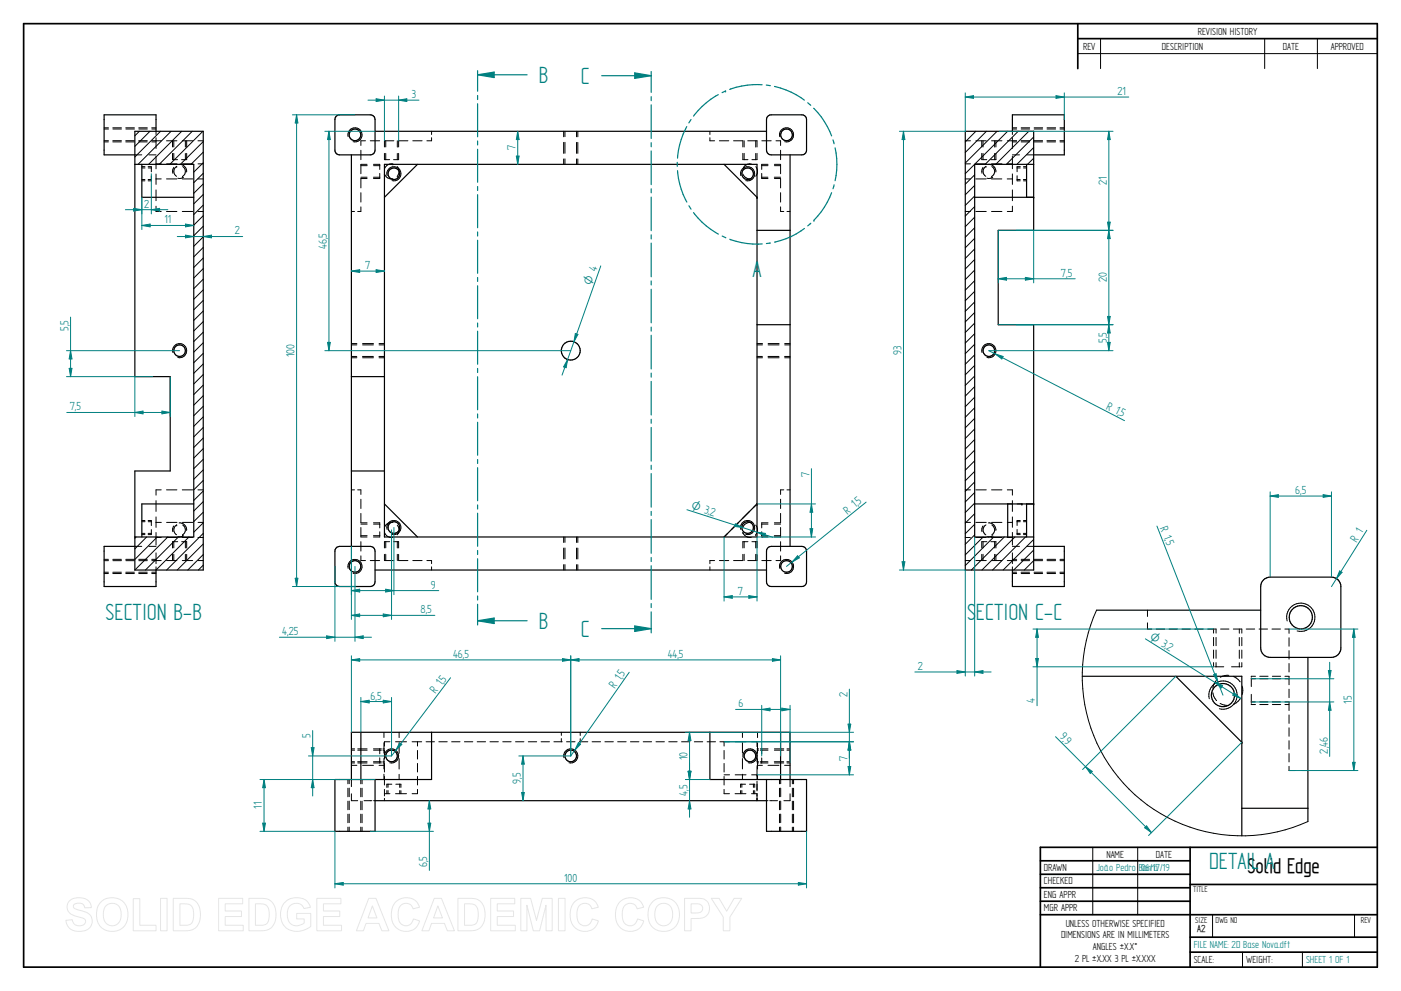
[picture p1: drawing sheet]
<svg xmlns="http://www.w3.org/2000/svg" width="594mm" height="420mm" viewBox="0 0 594 420" stroke-linecap="round" stroke-linejoin="round" font-family="sans-serif">
<g fill="none" stroke="#000" stroke-width=".72">
<path d="M10 10h574v400h-574zM457 10v19.1M457 16.4h127M504.6 359.2v50.8M584 359.2h-142.9v50.8M441.1 365h63.5M441.1 370.7h63.5M441.1 376.4h63.5M504.6 375h79.4M441.1 382.1h63.5M441.1 387.8h142.9M504.6 397.3h79.4"/>
<path d="M504.6 403.7h79.4"/>
</g>
<g fill="none" stroke="#000" stroke-width=".42">
<path d="M466.7 16.4v12.7M536.3 16.4v12.7M558.6 16.4v12.7M457 22.7h127M147.6 58a3 3 0 0 1 2.7-3.8 3 3 0 0 1 3.2 3.2 3 3 0 0 1-3.8 2.7M155 59.7h-2v2M157 59.7h4M163.6 59.7v2.6M167 59.7h-4v2.6M168.5 59.7v2.7M173 59.7h-4v2.6M175 59.7h4"/>
<path d="M183 58.4v1.3h-2M183 55.7v1.3M239 55.7v2.3M239.6 55.7v2.3M244.5 55.7v2.3M245 55.7v2.3M301 55.7v1.3M301 58.4v1.3h2M305 59.7h4M311.1 59.7h3.9v2.6M315.5 59.7v2.6M317.1 59.7h3.9v2.6"/>
<path d="M320.5 59.7v2.7M323 59.7h4M329.1 59.7h1.9v2M330.6 58a3 3 0 0 1 2.7-3.8 3 3 0 0 1 3.2 3.2 3 3 0 0 1-3.8 2.7M153 63.7v4M153 69.7v4M153 70.2h2.7M153 75.1h2.7M153 69.7h2.7M155.7 75.7h-2.7v4M158.4 69.7l2.6 .1M158.4 75.1h2.6"/>
<path d="M158.4 70.2h2.6M161 70v1.8M161 73.5v1.8M161 75.5l-2.6 .2M163 73.8h.1M163 65l.1 2.7M163 73.8a3.2 3.2 0 0 0 3.6 2M163.4 67.7h1.8M163.6 65v2.7M164.1 74.5a3 3 0 0 1 2.7-3.8 3 3 0 0 1 3.2 3.2 3 3 0 0 1-3.8 2.7M166.6 69.5h.1M166.6 69.5a3.2 3.2 0 0 0-3.6 2.1"/>
<path d="M166.9 67.7h1.7M168.5 74.7h.1M168.5 70.6a3.1 3.1 0 0 1 0 4.1M168.5 65.1v2.6M169 65l-.1 2.7M239 60.4v4.6M239 67.4v2.3M239.6 60.3v4.7M239.6 67.4v2.3M244.5 60.4v4.6M244.5 67.4v2.3M245 60.4v4.6"/>
<path d="M245 67.4v2.3M314.1 74.5a3 3 0 0 1 2.6-3.8 3 3 0 0 1 3.3 3.2 3 3 0 0 1-3.8 2.7M315 73.8a3.3 3.3 0 0 0 3.5 2M315 65l.2 2.7M315.4 67.7h1.8M315.5 65v2.7M318.6 69.5a3.2 3.2 0 0 0-3.6 2M318.8 67.7h1.9M320.5 65.1v2.6M320.5 70.7a3.2 3.2 0 0 1 0 4M321 65l-.1 2.7M323 70v1.8"/>
<path d="M323 73.5v1.8M323 75.5l2.7 .2M323 70.2h2.7M323 75.1h2.6M325.7 69.7l-2.7 .1M328.3 75.1h2.7M328.4 75.7h2.6v4M328.4 70.2h2.6M328.4 69.7h2.6M331 63.7v4M331 69.7v4M149 89.7h1.3"/>
<path d="M153 87.7v2h-1.3M153 81.7v4M331 87.7v2h1.4M331 81.7v4M333.7 89.7h1.3M149 151.1h2.3M149 146.2h2.3M149 151.7h2.3M149 145.7h2.3M153.7 151.1h4.6M153.7 146.2h4.7M153.7 151.7h4.7"/>
<path d="M153.7 145.7h4.7M160.7 151.1h2.3M160.7 146.2h2.3M160.7 151.7h2.3M160.7 145.7h2.3M321 151.1h2.3M321 146.2h2.3M321 151.7h2.3M321 145.7h2.3M325.7 151.1h4.6M325.7 146.2h4.7M325.7 151.7h4.7"/>
<path d="M325.7 145.7h4.7M332.7 151.1h2.3M332.7 146.2h2.3M332.7 151.7h2.3M332.7 145.7h2.3M149 207.7h1.3M151.7 207.7h1.3v1.9M153 211.7v3.9M153 217.7v3.9l2.7 .1M317.9 216.8l-3.1 3.1M321 213.7h.1M321 213.7l-1.6 1.5"/>
<path d="M331 211.7v3.9M331 217.7v3.9l-2.6 .1M332.4 207.7h-1.4v1.9M333.7 207.7h1.3M153 235.7v2h2M153 223.6v4M153 229.7v3.9M153 222.2h2.7M153 227.1h2.7M153 227.7h2.7M157 237.7h4M158.4 221.7l2.6 .1"/>
<path d="M158.4 227.1h2.6M158.4 222.2h2.6M161 222v1.8M161 225.5v1.8M161 227.5l-2.6 .2M163 235v2.7h4M163 225.8a3.2 3.2 0 0 0 3.5 2M163.1 229.7l-.1 2.6M163.4 229.7h1.8M163.6 229.7v2.6M163.6 235v2.7M164.1 224.5a3 3 0 0 1 2.7-3.8 3 3 0 0 1 3.2 3.2 3 3 0 0 1-3.8 2.7"/>
<path d="M166.6 221.5a3.2 3.2 0 0 0-3.6 2M166.9 229.7h1.7M168.5 222.6a3.1 3.1 0 0 1 0 4.1M168.5 229.7v2.6M168.5 235v2.7M168.9 229.7l.1 2.6M169 235v2.7h4M175 237.7h4M181 237.7h2v1.3M239 227.7v2.3M239 232.4v4.6M239 239.4v2.3"/>
<path d="M239.6 227.7v2.3M239.6 232.3v4.6M239.6 239.4v2.3M244.5 227.7v2.3M244.5 232.4v4.6M244.5 239.4v2.3M245 227.7v2.3M245 232.4v4.6M245 239.4v2.3M303 237.7h-2v1.3M305 237.7h4M308.6 226.1l-1.6 1.6"/>
<path d="M313.2 221.5l-3.1 3M314.1 224.5a3 3 0 0 1 2.6-3.8 3 3 0 0 1 3.3 3.2 3 3 0 0 1-3.8 2.7M315 225.8h.1M315 225.8a3.2 3.2 0 0 0 3.6 2M315 235v2.7h-3.9M315.2 229.7l-.2 2.6M315.4 229.7h1.8M315.5 229.7v2.6M315.5 235v2.7M318.6 221.5h.1M318.6 221.5a3.3 3.3 0 0 0-3.6 2.1M318.8 229.7h1.9"/>
<path d="M320.5 226.7h.1M320.5 222.6a3.1 3.1 0 0 1 0 4.1M320.5 229.7v2.6M320.5 235v2.7M320.9 229.7l.1 2.6M321 235v2.7h-3.9M323 222v1.8M323 225.5v1.8M323 227.5l2.7 .2M323 222.2h2.7M323 227.1h2.6M323 237.7h4"/>
<path d="M325.7 221.7l-2.7 .1M328.3 227.1h2.7M328.4 222.2h2.6M328.4 227.7h2.6M331 223.6v4M331 229.7v3.9M331 235.7v2h-1.9M147.6 241a3 3 0 0 1 2.7-3.8 3 3 0 0 1 3.2 3.2 3 3 0 0 1-3.8 2.7M183 240.3v1.4M301 240.3v1.4M330.6 241a3 3 0 0 1 2.7-3.8 3 3 0 0 1 3.2 3.2 3 3 0 0 1-3.8 2.7M149 318.1h1.4"/>
<path d="M149 317.5h1.4M151.7 318.1h4M151.7 317.5h4M158.4 317.5h3.3M158.4 318.1h3.3M161 317.5v.1M161 317.8v1.8M162.4 318.1h.6M162.4 317.5h.6M162.8 310.5v2.2M162.8 314.9v4.4M163 318.2v3.6"/>
<path d="M165.3 314.5h-2.3v1.8M167.7 314.5h4.7M169.2 310.5v2.2M169.2 315v4.4M174.7 314.5h4.1M177 314.5v1.8M177 318.2v3.6M180.7 314.5h3.5M186.1 314.5h3.5M191.5 314.5h3.6M196.9 314.5h3.6M202.3 314.5h3.6"/>
<path d="M207.8 314.5h3.5M213.2 314.5h3.5M218.6 314.5h3.6M224 314.5h3.6M229.4 314.5h3.6M234.9 314.5h3.5M238 310.5v1.3M238 313.1v1.4M240.2 314.5h3.6M245.7 314.5h3.6M246 310.5v1.3M246 313.2v1.3"/>
<path d="M251.1 314.5h3.6M256.5 314.5h3.6M261.9 314.5h3.6M267.3 314.5h3.6M272.7 314.5h3.6M278.2 314.5h3.5M283.6 314.5h3.5M289 314.5h3.6M294.4 314.5h3.6M299.8 314.5h3.6M305.3 314.5h4.1M307 314.5v1.8"/>
<path d="M307 318.2v3.6M311.7 314.5h4.7M314.8 310.5v2.2M314.8 314.9v4.4M318.7 314.5h2.3v2.1M321 318.7v4.1M321 318.1h.7M321 317.5h.7M321.2 310.5v2.2M321.2 315v4.4M322.4 318.1h3.3M322.4 317.5h3.3"/>
<path d="M323 317.5v.1M323 317.8v1.9M328.4 318.1h4M328.4 317.5h4M333.7 318.1h1.3M333.7 317.5h1.3M147.5 330.5v1.8M147.5 334.2v3.6M147.5 339.7v3.6M148.1 330.5v1.8M148.1 334.1v3.7M148.1 339.6v3.7"/>
<path d="M149 330.5v3M149 336.5v3h2.7M149 324.5h2.3M149 323h1.3M149 323.5h1.4M151.7 323h4M151.7 323.5h4M153 330.5v1.8M153 334.2v3.6M153 339.7v3.6M153.5 330.5v1.8M153.5 334.2v3.6"/>
<path d="M153.5 339.7v3.6M153.7 324.5h4.7M154.4 339.5h3.3M158.4 323h3.3M158.4 323.5h3.3M158.4 339.5h.6M160.7 324.5h2.3M161 321.3v1.8M161 323.3v.2M162.3 323h.7M162.4 323.5h.6M162.8 321.6v4.4"/>
<path d="M162.8 328.3v2.2M163 323.7v3.6M163 329.2v3.6M163 334.7v2.7M163 338.5v1M163 336.5h2.3M163.1 321.3a3 3 0 0 1 2.6-3.8 3 3 0 0 1 3.3 3.2 3 3 0 0 1-3.7 2.7M164 335.2v1.3M164.2 332.5l-.2 1.3M164.4 332.5h1.8M164.5 332.5v1.3M164.5 335.2v1.3"/>
<path d="M167.7 336.5h4.7M167.8 332.5h1.9M169.2 321.6v4.5M169.2 328.3v2.2M169.5 332.5v1.3M169.5 335.2v1.3M169.9 332.5l.1 1.3M170 335.2v1.3M177 323.7v3.6M177 329.2v3.6M177 334.7v1.8h-2.3M239.1 321.3a3 3 0 0 1 2.7-3.8 3 3 0 0 1 3.2 3.3 3 3 0 0 1-3.7 2.6"/>
<path d="M307 323.7v3.6M307 329.2v3.6M307 334.7v1.8h2.3M307 328.5h2.4M311.7 336.5h4.6M311.7 328.5h4.7M314 335.2v1.3M314.1 332.5l-.1 1.3M314.4 332.5h1.7M314.6 332.5v1.3M314.6 335.2v1.3M314.8 321.6v4.4"/>
<path d="M314.8 328.3v2.2M315.1 321.3a3 3 0 0 1 2.7-3.8 3 3 0 0 1 3.2 3.3 3 3 0 0 1-3.8 2.6M317.8 332.5h1.9M318.7 336.5h2.3v3M318.7 328.5h2.3M319.5 332.5v1.3M319.5 335.2v1.3M319.9 332.5l.1 1.3M320 335.2v1.3M321 328.5h.1M321 334.5h.1M321 325v5.5"/>
<path d="M321 331.2v4.1M321 324.5h2.3M321 323h.6M321 323.5h.7M321.2 321.6v4.5M321.2 328.3v2.2M322.4 323h3.2M322.4 323.5h3.3M323 321.4v1.7M323 323.3v.2M325 339.5h.7M325.7 324.5h4.6"/>
<path d="M326.4 339.5h3.3M328.3 323h4M328.4 323.5h4M330.5 330.5v1.8M330.5 334.2v3.6M330.5 339.7v3.6M331 330.5v1.8M331 334.1v3.7M331 339.6v3.7M332.7 324.5h2.3M333.7 323h1.3M333.7 323.5h1.3"/>
<path d="M335 330.5v3M335 336.5v3h-2.6M336 330.5v1.8M336 334.2v3.6M336 339.7v3.6M336.5 330.5v1.8M336.5 334.2v3.6M336.5 339.7v3.6M147.5 345.2v3.6M147.5 350.7v1.8M148.1 345.1v3.7M148.1 350.6v1.9"/>
<path d="M153 345.2v3.6M153 350.7v1.8M153.5 345.2v3.6M153.5 350.7v1.8M330.5 345.2v3.6M330.5 350.7v1.8M331 345.1v3.7M331 350.6v1.9M336 345.2v3.6M336 350.7v1.8M336.5 345.2v3.6M336.5 350.7v1.8"/>
<path d="M463.4 359.2v28.6M482.4 359.2v28.6M514.2 387.9v9.4M574.4 387.9v9.4M526.9 403.7v6.3M552.3 403.7v6.3"/>
</g>
<g fill="none" stroke="#000" stroke-width=".51">
<path d="M142.4 49.5l1.6-.8h13a2.03 2.03 0 0 1 2 2v13a1.97 1.97 0 0 1-2 2h-13a1.97 1.97 0 0 1-2-2v-13zM159 55.7h166M325.4 49.5l1.6-.8h13a1.97 1.97 0 0 1 2 2v13a1.97 1.97 0 0 1-2 2h-13a1.97 1.97 0 0 1-2-2v-13zM149 65.7v165.9M163 69.7h158v158h-158zM177 69.7l-14 14M307 69.7l14 14M335 65.7v165.9M321 97.7h14M321 137.7h14M149 159.7h14M149 199.7h14"/>
<path d="M163 213.7l14 14M321 213.7l-14 14M142.8 232l1.2-.4h13a2.03 2.03 0 0 1 2 2.1v13a1.97 1.97 0 0 1-2 2h-13a1.97 1.97 0 0 1-2-2v-13zM325.8 232l1.2-.4h13a1.97 1.97 0 0 1 2 2.1v13a1.97 1.97 0 0 1-2 2h-13a1.97 1.97 0 0 1-2-2v-13zM159 241.7h166M153 310.5v20M183 310.5v20h-41v22h17v-22M301 310.5v20h41v22h-17v-22M331 310.5v20M149 330.5v-20h186v20M159 339.5h166"/>
<circle cx="150.5" cy="57.2" r="2.46"/>
<circle cx="333.5" cy="57.2" r="2.48"/>
<circle cx="167" cy="73.7" r="2.46"/>
<circle cx="317" cy="73.7" r="2.46"/>
<circle cx="242" cy="148.7" r="4"/>
<circle cx="167" cy="223.7" r="2.46"/>
<circle cx="317" cy="223.7" r="2.46"/>
<circle cx="150.5" cy="240.2" r="2.45"/>
<circle cx="333.5" cy="240.2" r="2.48"/>
<circle cx="166" cy="320.5" r="2.46"/>
<circle cx="242" cy="320.5" r="2.46"/>
<circle cx="318" cy="320.5" r="2.46"/>
</g>
<g fill="#000">
<circle cx="321" cy="83.7" r=".25"/>
<circle cx="321" cy="213.7" r=".25"/>
</g>
<path d="M353.7 78.4l-.5 1.6M354.9 69.7l-.8 6.9M352.6 81.7l-.7 1.9a33.8 33.8 0 0 1-6.8 9.8" fill="none" stroke="#008080" stroke-width=".51"/>
<circle cx="345.1" cy="93.4" r=".25" fill="#008080"/>
<g fill="none" stroke="#008080" stroke-width=".51">
<path d="M307.7 38.6l-1.5 .7M291.2 53.7l-.5 1a32 32 0 0 0-3.4 12.4M293 50.7l-.9 1.4M304.6 40.1l-1.2 .7a33.3 33.3 0 0 0-9.3 8.4M287.2 68.8v1.7M287.3 72.3l.1 .9a33.7 33.7 0 0 0 3.8 12.5M292.1 87.2l.9 1.5M294.1 90.1l.4 .6a33.6 33.6 0 0 0 10.1 8.6M341.1 96.9a31.7 31.7 0 0 1-12.6 5.8M343.8 94.7l-1.3 1.1M306.2 100.1l1.6 .7M309.4 101.4l.5 .2a33.9 33.9 0 0 0 13.3 1.8"/>
<path d="M326.7 103l-1.7 .3"/>
</g>
<circle cx="307.7" cy="38.6" r=".25" fill="#008080"/>
<g fill="none" stroke="#008080" stroke-width=".51">
<path d="M223.5 31.7h-21v7M323.2 35.9h-4a33.2 33.2 0 0 0-9.8 2M324.9 36.1l1.7 .2M328.4 36.7h.3a33 33 0 0 1 12.4 5.8M202.5 40.5v1.7M202.5 44v14M202.5 59.8v1.7M342.5 43.6l1.3 1.1M345.1 45.9v.1a33.9 33.9 0 0 1 7.5 11.6M353.2 59.3l.5 1.7M202.5 63.3v14M202.5 79.1v1.7"/>
<path d="M354.1 62.7l.8 7M202.5 82.5v14.1M202.5 98.3v1.8M202.5 101.9v14M202.5 117.6v1.7M202.5 121.2v13.9M202.5 136.9v1.7M202.5 140.4v14M202.5 156.2v1.7M202.5 159.7v14M202.5 175.5v1.7M202.5 179v14"/>
<path d="M202.5 194.8v1.7M202.5 198.3v14M202.5 214.1v1.7M202.5 217.6v14M202.5 233.4v1.7M202.5 236.9v14M202.5 252.7v1.7M202.5 256.2v7"/>
</g>
<g fill="none" stroke="#000" stroke-width=".42">
<path d="M465 258.7a67.7 67.7 0 0 0 13.7 75.9 67.7 67.7 0 0 0 75.9 13.7M486.6 258.7v2.7M486.6 264.1v2.6h1.8M490.3 266.7h3.6M495.7 266.7h3.6M501.2 266.7h3.6M506.6 266.7h3.6M512.1 266.7h3.6M514.6 266.7v1.7M514.6 270.3v3.5M514.6 275.6v3.5M515.7 266.7v1.7"/>
<path d="M515.7 270.3v3.5M515.7 275.6v3.5M517.6 266.7h3.5M523 266.7h3.6v1.7M525.5 266.7v1.8M525.5 270.3v3.5M525.5 275.6v3.5M526.6 270.3v3.5M526.6 275.6v3.5M528.4 266.7h3.6M533.9 266.7h3.6M539.4 266.7h3.6"/>
<path d="M544.8 266.7h1.8v1.8M545.8 263.3a6 6 0 0 1 5.3-7.6 6 6 0 0 1 6.5 6.5 6 6 0 0 1-7.6 5.3M546.6 270.4v3.6M546.6 275.8v3.6M512.8 296.2a6 6 0 0 1 5.2-7.5 6 6 0 0 1 6.6 6.5 6 6 0 0 1-7.5 5.3M514.3 293.7l.4 1.5 1.2 1.8M514.6 280.9v1.8h.3M515.3 282.7h3.6M515.7 280.9v1.8M515.9 288.4l-1.2 1.8-.4 1.5M517.4 298.2l1.9 .8 1.8 .1M521.1 286.3l-1.8 .1-1.9 .7"/>
<path d="M522.2 282.7h3.7M523 286.8l2 1.3 .9 1M525.5 281v1.7M525.9 296.3l-1.7 1.7-1.2 .6M526.6 280.9v1.8h-.3M526.7 290.9l.3 1.8-.3 1.9M530.6 287.4v3.7M530.6 294.4v3.6M530.6 298.4v.3h1.8M530.6 297.6h1.7M530.6 287.8h1.8M532.4 286.7h-1.8v.3"/>
<path d="M534.2 297.6h3.5M534.2 287.8h3.5M534.2 298.7h3.5M534.2 286.7h3.5M539.5 297.6h3.5M539.5 287.8h3.5M539.5 298.7h3.5M539.5 286.7h3.5M544.8 297.6h1.8M544.9 286.7l1.7 .1v3.5M544.9 287.8h1.7M544.9 298.7h1.7"/>
<path d="M546.6 281.3v3.6M546.6 292.2v3.6M546.6 297.6v3.6M546.6 303.1v3.6M546.6 308.6v3.6M546.6 314v3.6M546.6 319.5v3.5M546.6 324.9v1.8h2.7M552 326.7h2.6"/>
</g>
<g fill="none" stroke="#000" stroke-width=".51">
<path d="M465 258.7h69.6M535.8 245.9l1.3-.9 1.5-.3h26a4 4 0 0 1 4 4v26a4 4 0 0 1-4 4h-26a4 4 0 0 1-4-4v-26l.3-1.5zM554.6 278.7v69.6M458.9 286.7h67.7v67.7M498.6 286.7l28 28M526.6 342.7h28"/>
<circle cx="551.6" cy="261.7" r="4.9"/>
<circle cx="518.6" cy="294.7" r="4.9"/>
</g>
<circle cx="526.6" cy="314.7" r=".25" fill="#000"/>
<path d="M202.5 31.7l7-1.1v2.3z" fill="#008080"/>
<path d="M202.5 31.7l7-1.1v2.3zM202.5 263.2h21" fill="none" stroke="#008080" stroke-width=".51"/>
<path d="M202.5 263.2l7-1.2v2.4z" fill="#008080"/>
<g fill="none" stroke="#008080" stroke-width=".51">
<path d="M202.5 30v1.7M255.1 32.1h21v7.1M276.1 41v1.7M276.1 44.4v14.3M276.1 60.5v1.7M276.1 64v14.3M276.1 80.1v1.6M276.1 83.6v14.2M276.1 99.6v1.7M276.1 103.1v14.2M276.1 119.1v1.7M276.1 122.6v14.3"/>
<path d="M276.1 138.7v1.7M276.1 142.2v14.2M276.1 158.2v1.7M276.1 161.7v14.2M276.1 177.8v1.7M276.1 181.2v14.3M276.1 197.3v1.7M276.1 200.8v14.2M276.1 216.8v1.7M276.1 220.3v14.3M276.1 236.3v1.8M276.1 239.9v14.2"/>
<path d="M276.1 255.9v1.7M276.1 259.4v7.1M202.5 263.2l7-1.2v2.4zM202.5 263.2v1.8"/>
</g>
<g fill="none" stroke="#000" stroke-width=".42">
<path d="M44.1 59.6h1.9M44.1 54.7h1.9M44.1 54.2h1.9M47.8 59.6h3.7M47.8 54.2h3.7M47.9 54.7h3.6M53.3 59.6h3.7M53.3 54.2h3.7M53.4 54.7h3.6M58.8 59.6h3.6M58.8 54.2h3.6M58.9 54.7h3.6"/>
<path d="M59.1 55.7l-1.9 1.9M63.6 55.7l-6.4 6.4M64.3 59.6l4.1 .1M64.3 54.2h1.9M64.4 54.7h1.8M66.2 55.7v1.3M66.2 58.4v4.5M68.1 55.7l-10.9 10.8M70.6 59.7h4.4M72.6 55.7l-14.1 14M73.1 59.7v2.6M73.7 59.7v2.6"/>
<path d="M77 55.7l-14 14M77.3 59.7h4.4M78.6 59.7v2.7M79.2 59.7v2.6M81.5 55.7l-14 14M83.9 59.7h2.3M86 55.7l-14 14M44.1 60.2h1.9M47.8 60.2h3.7M53.3 60.2h3.7M57.2 65.7h2.9M58.8 60.2h3.6"/>
<path d="M60.1 71.2h1.4M60.1 76.1h1.4M60.1 70.7h1.4M60.1 76.7h1.4M62.8 70.7l1.4 .1M62.8 76.1h1.4M62.9 71.2h1.3M63.2 65.7h3M64.2 71v1.9M64.2 74.5v1.8M64.2 76.5l-1.4 .2M64.3 60.2h1.9"/>
<path d="M66.2 66.3v5.3M66.2 73.8v4.4M66.2 69.5h2.2M66.2 75.9h2.2M70.6 75.9h4.4M70.6 69.5h4.5M73.1 65l.2 2.7M73.5 67.7h1.8M73.7 65v2.7M73.7 71l-.5 1.1 .1 1.3M74.9 70.5h.1M74.9 70.5a2.46 2.46 0 0 0 0 4.3"/>
<path d="M75.9 69.7a2.99 2.99 0 0 1 3.2 3.2M77 67.7h1.8M77.3 75.9h4.4M77.3 69.5h4.4M77.4 74.8h.1M77.5 70.6a2.45 2.45 0 0 1-.1 4.2M77.8 75.1l-1 .5h-1.4M78.6 65.1v2.6M79.2 65l-.2 2.7M83.9 75.9h2.3M84 69.5h2.2M86.2 60l-9.7 9.7"/>
<path d="M86.2 64.5l-5.2 5.2M86.2 69l-4 4M86.2 73.5l-4 4M86.2 78l-4 4M66.2 80.5v4.6M66.2 87.4v2.3h2.2M70.6 89.7h4.4M77.3 89.7h4.4M83.9 89.7h2.3M86.2 82.5l-4 3.9M86.2 87l-4 4M86.2 91.4l-4 4.1"/>
<path d="M86.2 95.9l-4 4M86.2 100.4l-4 4M86.2 104.9l-4 4M86.2 109.4l-4 4M86.2 113.9l-4 4M86.2 118.4l-4 4M86.2 122.9l-4 4M86.2 127.4l-4 4M86.2 131.9l-4 3.9M86.2 136.4l-4 3.9M73.3 149.4a2.99 2.99 0 0 1 2.6-3.7 2.99 2.99 0 0 1 3.2 3.2 2.99 2.99 0 0 1-3.7 2.7M86.2 140.8l-4 4"/>
<path d="M86.2 145.3l-4 4M86.2 149.8l-4 4M86.2 154.3l-4 4M86.2 158.8l-4 4M86.2 163.3l-4 4M86.2 167.8l-4 4M86.2 172.3l-4 4M86.2 176.7l-4 4.1M86.2 181.2l-4 4.1M86.2 185.7l-4 4M86.2 190.2l-4 4M86.2 194.7l-4 4"/>
<path d="M86.2 199.2l-4 4M66.2 212.3v4.5M66.2 219.2v4.4M68.4 207.7h-2.2v2.2M70.6 207.7h4.4M77.3 207.7h4.4M83.9 207.7h2.3M86.2 203.7l-4 4M86.2 208.2l-4 4M86.2 212.7l-4 4M86.2 217.2l-4 3.9M44.1 237.7h1.9"/>
<path d="M44.1 237.2h1.9M47.8 237.2h3.7M47.9 237.7h3.6M53.3 237.2h3.7M53.4 237.7h3.6M57.2 231.6h2.9M57.7 227.7l-.5 .5M58.8 237.2h3.6M58.9 237.7h3.6M60.1 221.2h1.4M60.1 226.1h1.4M60.1 220.7h1.4"/>
<path d="M60.1 226.7h1.4M62.2 227.7l-5 5M62.8 220.7l1.4 .1M62.8 226.1h1.4M62.9 221.2h1.3M63.2 231.6h3M64.2 221v1.8M64.2 224.5v1.8M64.2 226.5l-1.4 .2M64.3 237.2h1.9M66.2 225.8v5.3M66.2 234.4v4.6"/>
<path d="M66.2 221.5h2.2M66.2 227.9h2.2M66.7 227.7l-9.5 9.5M68.4 237.7h-4M70.6 237.7h4.4M70.6 227.9h4.4M70.6 221.5h4.5M71.2 227.7l-14 14M73.1 235v2.7M73.3 229.7l-.2 2.6M73.5 229.7h1.8M73.7 229.7v2.6"/>
<path d="M73.7 235v2.7M73.7 223l-.5 1 .1 1.4M74.9 222.5h.1M74.9 222.5a2.42 2.42 0 0 0 0 4.2M75.6 227.7l-13.9 14M75.9 221.7a2.93 2.93 0 0 1 3.2 3.2M77 229.7h1.8M77.3 237.7h4.4M77.3 227.9h4.4M77.3 221.5h4.4M77.4 226.8h.1M77.5 222.6a2.45 2.45 0 0 1-.1 4.2"/>
<path d="M77.8 227.1l-1 .5h-1.4M78.6 229.7v2.6M78.6 235v2.7M79 229.7l.2 2.6M79.2 235v2.7M80.1 227.7l-13.9 14v-1.4M83.9 237.7h2.3M83.9 227.9h2.3M84 221.5h2.2M86.2 221.7l-4 3.9M86.2 226.1l-15.6 15.6M86.2 230.6l-11.1 11.1"/>
<path d="M86.2 235.1l-6.6 6.6M86.2 239.6l-2.1 2.1M44.1 242.6h1.9M44.1 243.2h1.9M47.8 242.6h3.7M47.8 243.2h3.7M53.3 242.6h3.7M53.3 243.2h3.7M58.8 242.6h3.6M58.8 243.2h3.6M64.3 242.6h1.9M64.3 243.2h1.9"/>
</g>
<g fill="none" stroke="#000" stroke-width=".51">
<path d="M57.2 55.7h29v186h-29v-42h15v-40h-15zM66.2 55.7v-7h-22.1v17h13.1M57.2 69.7h25v158h-25M60.1 69.7v14h22.1M82.2 213.7h-22.1v14M57.2 231.6h-13.1v17.1h22.1v-7"/>
<circle cx="76.2" cy="148.7" r="2.45"/>
</g>
<path d="M269.1 30.9l7 1.2-7 1.1z" fill="#008080"/>
<path d="M269.1 30.9l7 1.2-7 1.1zM255.1 266.5h21" fill="none" stroke="#008080" stroke-width=".51"/>
<path d="M269.1 265.4l7 1.1-7 1.2z" fill="#008080"/>
<path d="M276.1 30.3v1.8M269.1 265.4l7 1.1-7 1.2zM276.1 266.5v1.8" fill="none" stroke="#008080" stroke-width=".51"/>
<g fill="none" stroke="#000" stroke-width=".42">
<path d="M409.3 59.7h2.2M413.8 55.7l-4.5 4.5M413.8 59.7h4.4M416.3 59.7v2.6M416.8 59.7v2.6M418.3 55.7l-9 8.9M420.4 59.7h4.5M421.8 59.7v2.7M422.3 59.7v2.6M422.8 55.7l-13.5 13.4M427.3 55.7l-18 17.9M429.3 55.7v1.3"/>
<path d="M429.3 58.4v4.5M429.3 54.7h1.8M429.3 54.2h1.8M431.1 59.6l-4 .1M431.8 55.7l-14.1 14M433 59.6h3.6M433 54.7h3.6M433 54.2h3.6M436.2 55.7l-14 14M438.3 58.1l-11.6 11.6M438.5 59.6h3.6M438.5 54.7h3.6"/>
<path d="M438.5 54.2h3.6M443.9 59.6h3.7M444 54.7h3.6M444 54.2h3.6M449.4 59.6h1.9M449.5 54.7h1.8M449.5 54.2h1.8M409.3 75.9h2.2M409.3 69.5h2.2M413.3 74.1l-4 4M413.3 78.6l-4 4M413.8 75.9h4.4"/>
<path d="M413.8 69.5h4.4M416.3 65l.1 2.7M416.6 67.7h1.8M416.8 65v2.7M416.8 71l-.4 1.1v1.3M418.1 70.5h.1M418.1 70.5a2.48 2.48 0 0 0-.1 4.3M419.1 69.7a2.99 2.99 0 0 1 3.2 3.2M420.1 67.7h1.8M420.4 75.9h4.4M420.4 69.5h4.5M420.5 74.8h.1"/>
<path d="M420.6 70.6a2.42 2.42 0 0 1-.1 4.2M421 75.1l-1.1 .5h-1.4M421.8 65.1v2.6M422.3 65l-.2 2.7M427.1 75.9h2.2M427.1 69.5h2.2M429.3 66.3v5.2M429.3 73.7v4.5M429.3 65.7h3M429.3 60.2h1.8M431.3 71v1.8M431.3 74.5v1.8"/>
<path d="M431.3 76.5l1.3 .2M431.3 76.1h1.3M431.3 71.2h1.3M432.6 70.7l-1.3 .1M433 60.2h3.6M434 76.1h1.3M434 71.2h1.3M434 76.7h1.3M434 70.7h1.3M435.3 65.7h3M438.3 62.6l-7.1 7.1M438.3 67.1l-2.6 2.6"/>
<path d="M438.5 60.2h3.6M444 60.2h3.6M449.5 60.2h1.8M409.3 89.7h2.2M413.3 83.1l-4 4M413.3 87.6l-4 4M413.3 92.1l-4 4M413.3 96.6l-4 4M413.8 89.7h4.4M420.4 89.7h4.5M429.3 80.5v4.6M429.3 87.4v2.3h-2.2"/>
<path d="M413.3 101l-4 4.1M413.3 105.5l-4 4.1M413.3 110l-4 4M413.3 114.5l-4 4M413.3 119l-4 4M413.3 123.5l-4 4M413.3 128l-4 4M413.3 132.5l-4 4M413.3 137l-4 4M413.3 141.5l-4 4M413.3 146l-4 3.9M413.3 150.5l-4 3.9"/>
<path d="M413.3 154.9l-4 4M413.3 159.4l-4 4M416.4 149.4a3 3 0 0 1 2.6-3.7 3 3 0 0 1 3.3 3.2 3 3 0 0 1-3.8 2.7M413.3 163.9l-4 4M413.3 168.4l-4 4M413.3 172.9l-4 4M413.3 177.4l-4 4M413.3 181.9l-4 4M413.3 186.4l-4 4M413.3 190.8l-4 4.1M413.3 195.4l-4 3.9M413.3 199.9l-4 3.9"/>
<path d="M409.3 207.7h2.2M413.3 204.3l-4 4M413.3 208.8l-4 4M413.3 213.3l-4 4M413.3 217.8l-4 4M413.8 207.7h4.4M420.4 207.7h4.5M427.1 207.7h2.2v2.2M427.3 213.7h2M429.3 212.3v4.5M429.3 219.2v4.4M431.3 213.7h2"/>
<path d="M433.3 213.7h.1M409.3 237.7h2.2M409.3 227.9h2.2M409.3 221.5h2.2M413.3 222.3l-4 4M413.3 226.8l-4 4M413.8 227.9h4.4M413.8 237.7h4.4M413.8 221.5h4.4M416.3 235v2.7M416.4 229.7l-.1 2.6M416.6 229.7h1.9"/>
<path d="M416.8 229.7v2.6M416.8 235v2.7M416.8 223l-.4 1v1.4M416.9 227.7l-7.6 7.5M418.1 222.5a2.46 2.46 0 0 0-.1 4.3M419.1 221.7a2.93 2.93 0 0 1 3.2 3.2M420.2 229.7h1.7M420.4 227.9h4.4M420.4 237.7h4.5M420.4 221.5h4.5M420.6 222.5a2.46 2.46 0 0 1-.1 4.3M421 227.1l-1.1 .5h-1.4"/>
<path d="M421.4 227.7l-12.1 12.1M421.8 229.7v2.6M421.8 235v2.7M422.1 229.7l.2 2.6M422.3 235v2.7M425.9 227.7l-14 14M427.1 227.9h2.2M427.1 237.7h4M427.1 221.5h2.2M429.3 225.7v5.4M429.3 234.4v4.6M429.3 231.6h3"/>
<path d="M429.3 237.2h1.8M430.4 227.7l-14 14M431.3 221v1.8M431.3 224.5v1.8M431.3 226.5l1.3 .2M431.3 226.1h1.3M431.3 221.2h1.3M432.6 220.7l-1.3 .1M433 237.7h3.6M433 237.2h3.6M434 226.1h1.3M434 221.2h1.3"/>
<path d="M434 226.7h1.3M434 220.7h1.3M434.8 227.7l-13.9 14M435.3 231.6h3M438.3 228.7l-12.9 13M438.3 233.2l-8.5 8.5M438.3 237.7l-4 4M438.5 237.7h3.6M438.5 237.2h3.6M444 237.7h3.6M444 237.2h3.6M449.5 237.7h1.8"/>
<path d="M449.5 237.2h1.8M429.3 240.3v1.4M429.3 242.6h1.8M429.3 243.2h1.8M433 242.6h3.6M433 243.2h3.6M438.5 242.6h3.6M438.5 243.2h3.6M443.9 242.6h3.7M444 243.2h3.6M449.4 242.6h1.9M449.5 243.2h1.8"/>
</g>
<g fill="none" stroke="#000" stroke-width=".51">
<path d="M409.3 55.7h29v42h-15v40h15v104h-29zM429.3 55.7v-7h22v17h-13M435.3 69.7v14M438.3 69.7h-25v158h25M413.3 83.7h25M413.3 213.7h25M427.3 213.7v14M435.3 213.7v14M438.3 231.6h13v17.1h-22v-7"/>
<circle cx="419.3" cy="148.7" r="2.45"/>
</g>
<g fill="#000">
<circle cx="438.3" cy="83.7" r=".25"/>
<circle cx="433.3" cy="213.7" r=".25"/>
<circle cx="438.3" cy="213.7" r=".25"/>
</g>
<path d="M124 48.7h26.5M125.8 48.7l.5 3.5h-1.1zM124 248.7h26.5" fill="none" stroke="#008080" stroke-width=".42"/>
<path d="M125.8 48.7l.5 3.5h-1.1z" fill="#008080"/>
<path d="M125.2 245.2h1.1l-.5 3.5z" fill="none" stroke="#008080" stroke-width=".42"/>
<path d="M125.2 245.2h1.1l-.5 3.5z" fill="#008080"/>
<path d="M125.8 48.7v200M142 352.5v24M342 352.5v24M142 374.7l3.5-.6v1.2z" fill="none" stroke="#008080" stroke-width=".42"/>
<path d="M142 374.7l3.5-.6v1.2z" fill="#008080"/>
<path d="M338.5 374.1l3.5 .6-3.5 .6z" fill="none" stroke="#008080" stroke-width=".42"/>
<path d="M338.5 374.1l3.5 .6-3.5 .6z" fill="#008080"/>
<path d="M110.2 330.5h31.8M110.2 352.5h31.8M111.4 349h1.2l-.6 3.5zM142 374.7h200" fill="none" stroke="#008080" stroke-width=".42"/>
<path d="M111.4 349h1.2l-.6 3.5z" fill="#008080"/>
<path d="M112 330.5l.6 3.5h-1.2z" fill="none" stroke="#008080" stroke-width=".42"/>
<path d="M112 330.5l.6 3.5h-1.2z" fill="#008080"/>
<path d="M112 330.5v22M157 352.5h26.8M181.5 349h1.2l-.6 3.5z" fill="none" stroke="#008080" stroke-width=".42"/>
<path d="M181.5 349h1.2l-.6 3.5z" fill="#008080"/>
<path d="M182.1 339.5l.6 3.5h-1.2z" fill="none" stroke="#008080" stroke-width=".42"/>
<path d="M182.1 339.5l.6 3.5h-1.2z" fill="#008080"/>
<path d="M301 310.5h60.9M307 314.5h54.9M360.2 314.5l.6 3.5h-1.2zM182.1 339.5v29.5" fill="none" stroke="#008080" stroke-width=".42"/>
<path d="M360.2 314.5l.6 3.5h-1.2z" fill="#008080"/>
<path d="M359.6 307h1.2l-.6 3.5z" fill="none" stroke="#008080" stroke-width=".42"/>
<path d="M359.6 307h1.2l-.6 3.5z" fill="#008080"/>
<path d="M266.8 285l-24.8 35.5M360.2 292.2v29.3M245.3 314.8l.9 .7-2.5 2.6z" fill="none" stroke="#008080" stroke-width=".42"/>
<path d="M245.3 314.8l.9 .7-2.5 2.6z" fill="#008080"/>
<path d="M191 287.4l-25 33.1M169.5 315l.9 .6-2.6 2.5z" fill="none" stroke="#008080" stroke-width=".42"/>
<path d="M169.5 315l.9 .6-2.6 2.5z" fill="#008080"/>
<path d="M367.3 212.9l-33.8 27.3M338.2 235.6l.8 .9-3.1 1.8z" fill="none" stroke="#008080" stroke-width=".42"/>
<path d="M338.2 235.6l.8 .9-3.1 1.8z" fill="#008080"/>
<path d="M321 213.7h24.8M321 227.7h24.8M343.5 224.2h1.1l-.5 3.5z" fill="none" stroke="#008080" stroke-width=".42"/>
<path d="M343.5 224.2h1.1l-.5 3.5z" fill="#008080"/>
<path d="M344.1 213.7l.5 3.5h-1.1z" fill="none" stroke="#008080" stroke-width=".42"/>
<path d="M344.1 213.7l.5 3.5h-1.1z" fill="#008080"/>
<path d="M344.1 198.7v29M307 227.7v27.1M321 227.7v27.1M317.5 252.5l3.5 .6-3.5 .6z" fill="none" stroke="#008080" stroke-width=".42"/>
<path d="M317.5 252.5l3.5 .6-3.5 .6z" fill="#008080"/>
<path d="M307 253.1l3.5-.6v1.2z" fill="none" stroke="#008080" stroke-width=".42"/>
<path d="M307 253.1l3.5-.6v1.2z" fill="#008080"/>
<path d="M57.2 159.7v16.9M72.2 159.7v16.9M57.2 174.9l3.5-.6v1.2zM307 253.1h14" fill="none" stroke="#008080" stroke-width=".42"/>
<path d="M57.2 174.9l3.5-.6v1.2z" fill="#008080"/>
<path d="M68.7 174.3l3.5 .6-3.5 .6z" fill="none" stroke="#008080" stroke-width=".42"/>
<path d="M68.7 174.3l3.5 .6-3.5 .6z" fill="#008080"/>
<path d="M423.3 97.7h48.7M423.3 137.7h48.7M469.6 134.2h1.2l-.6 3.5zM28.3 174.9h43.9" fill="none" stroke="#008080" stroke-width=".42"/>
<path d="M469.6 134.2h1.2l-.6 3.5z" fill="#008080"/>
<path d="M470.2 97.7l.6 3.5h-1.2z" fill="none" stroke="#008080" stroke-width=".42"/>
<path d="M470.2 97.7l.6 3.5h-1.2z" fill="#008080"/>
<path d="M470.2 97.7v40M419.3 148.7l57.5 29.7M422 150l3.4 1.1-.6 1.1z" fill="none" stroke="#008080" stroke-width=".42"/>
<path d="M422 150l3.4 1.1-.6 1.1z" fill="#008080"/>
<path d="M579.6 224.8l-15 23.9M568.1 242.1l1 .6-2.4 2.6z" fill="none" stroke="#008080" stroke-width=".42"/>
<path d="M568.1 242.1l1 .6-2.4 2.6z" fill="#008080"/>
<path d="M538.6 208.5v36.2M561.1 209.7l3.5 .6-3.5 .6zM564.6 208.5v36.2" fill="none" stroke="#008080" stroke-width=".42"/>
<path d="M561.1 209.7l3.5 .6-3.5 .6z" fill="#008080"/>
<path d="M538.6 210.3l3.5-.6v1.2z" fill="none" stroke="#008080" stroke-width=".42"/>
<path d="M538.6 210.3l3.5-.6v1.2z" fill="#008080"/>
<path d="M538.6 210.3h26M546.6 266.7h29.2M546.6 326.7h29.2M573.5 323.2h1.1l-.5 3.5z" fill="none" stroke="#008080" stroke-width=".42"/>
<path d="M573.5 323.2h1.1l-.5 3.5z" fill="#008080"/>
<path d="M574.1 266.7l.5 3.5h-1.1z" fill="none" stroke="#008080" stroke-width=".42"/>
<path d="M574.1 266.7l.5 3.5h-1.1z" fill="#008080"/>
<path d="M490.6 223.1l28 71.6M574.1 266.7v60M514.6 286.1l1.1-.5 .7 3.5z" fill="none" stroke="#008080" stroke-width=".42"/>
<path d="M514.6 286.1l1.1-.5 .7 3.5z" fill="#008080"/>
<path d="M498.6 286.7l-39.5 39.6M526.6 314.7l-39.6 39.5M486.2 350.1l2.1 2.9-2.9-2.1z" fill="none" stroke="#008080" stroke-width=".42"/>
<path d="M486.2 350.1l2.1 2.9-2.9-2.1z" fill="#008080"/>
<path d="M460.3 325l2.9 2.1-.9 .8z" fill="none" stroke="#008080" stroke-width=".42"/>
<path d="M460.3 325l2.9 2.1-.9 .8z" fill="#008080"/>
<path d="M530.6 297.6h35M530.6 287.8h35M563.8 297.6l.6 3.5h-1.1zM447.6 312.3l40.7 40.7" fill="none" stroke="#008080" stroke-width=".42"/>
<path d="M563.8 297.6l.6 3.5h-1.1z" fill="#008080"/>
<path d="M563.3 284.3h1.1l-.6 3.5z" fill="none" stroke="#008080" stroke-width=".42"/>
<path d="M563.3 284.3h1.1l-.6 3.5z" fill="#008080"/>
<path d="M438 266.7h76.6M439.8 266.7l.5 3.5h-1.1zM438 282.7h76.6M563.8 280.8v39.9" fill="none" stroke="#008080" stroke-width=".42"/>
<path d="M439.8 266.7l.5 3.5h-1.1z" fill="#008080"/>
<path d="M439.2 279.2h1.1l-.5 3.5z" fill="none" stroke="#008080" stroke-width=".42"/>
<path d="M439.2 279.2h1.1l-.5 3.5z" fill="#008080"/>
<path d="M413.3 227.7v58.9M409.3 241.7v44.9M439.8 266.7v32.5M413.3 284.9l3.5-.6v1.2z" fill="none" stroke="#008080" stroke-width=".42"/>
<path d="M413.3 284.9l3.5-.6v1.2z" fill="#008080"/>
<path d="M405.8 284.3l3.5 .6-3.5 .6z" fill="none" stroke="#008080" stroke-width=".42"/>
<path d="M405.8 284.3l3.5 .6-3.5 .6z" fill="#008080"/>
<path d="M423.3 97.7v22.2M438.3 97.7v22.2M423.3 118.2l3.5-.6v1.2zM387.9 284.9h32.4" fill="none" stroke="#008080" stroke-width=".42"/>
<path d="M423.3 118.2l3.5-.6v1.2z" fill="#008080"/>
<path d="M434.8 117.6l3.5 .6-3.5 .6z" fill="none" stroke="#008080" stroke-width=".42"/>
<path d="M434.8 117.6l3.5 .6-3.5 .6z" fill="#008080"/>
<path d="M381.4 55.7h27.9M423.3 118.2h32.6M382.5 238.2h1.2l-.6 3.5zM381.4 241.7h27.9" fill="none" stroke="#008080" stroke-width=".42"/>
<path d="M382.5 238.2h1.2l-.6 3.5z" fill="#008080"/>
<path d="M383.1 55.7l.6 3.5h-1.2z" fill="none" stroke="#008080" stroke-width=".42"/>
<path d="M383.1 55.7l.6 3.5h-1.2z" fill="#008080"/>
<path d="M383.1 55.7v186M149 278v32.5M238.5 279.2l3.5 .6-3.5 .6zM242 278v42.5" fill="none" stroke="#008080" stroke-width=".42"/>
<path d="M238.5 279.2l3.5 .6-3.5 .6z" fill="#008080"/>
<path d="M149 279.8l3.5-.6v1.2z" fill="none" stroke="#008080" stroke-width=".42"/>
<path d="M149 279.8l3.5-.6v1.2z" fill="#008080"/>
<path d="M149 279.8h93M242 278v42.5M327.5 279.2l3.5 .6-3.5 .6zM331 278v42.5" fill="none" stroke="#008080" stroke-width=".42"/>
<path d="M327.5 279.2l3.5 .6-3.5 .6z" fill="#008080"/>
<path d="M242 279.8l3.5-.6v1.2z" fill="none" stroke="#008080" stroke-width=".42"/>
<path d="M242 279.8l3.5-.6v1.2z" fill="#008080"/>
<path d="M28.2 148.7h48M28.2 159.7h36.5M29.9 148.7l.6 3.5h-1.2zM242 279.8h89" fill="none" stroke="#008080" stroke-width=".42"/>
<path d="M29.9 148.7l.6 3.5h-1.2z" fill="#008080"/>
<path d="M29.3 156.2h1.2l-.6 3.5z" fill="none" stroke="#008080" stroke-width=".42"/>
<path d="M29.3 156.2h1.2l-.6 3.5z" fill="#008080"/>
<path d="M29.9 134.5v25.2M430.8 137.7h41.2M419.3 148.7h52.7M469.6 145.2h1.2l-.6 3.5z" fill="none" stroke="#008080" stroke-width=".42"/>
<path d="M469.6 145.2h1.2l-.6 3.5z" fill="#008080"/>
<path d="M470.2 137.7l.6 3.5h-1.2z" fill="none" stroke="#008080" stroke-width=".42"/>
<path d="M470.2 137.7l.6 3.5h-1.2z" fill="#008080"/>
<path d="M470.2 137.7v11M142 240.2v31.7M150.5 240.2v31.7M150.5 270.2l3.5-.6v1.2z" fill="none" stroke="#008080" stroke-width=".42"/>
<path d="M150.5 270.2l3.5-.6v1.2z" fill="#008080"/>
<path d="M138.5 269.6l3.5 .6-3.5 .6z" fill="none" stroke="#008080" stroke-width=".42"/>
<path d="M138.5 269.6l3.5 .6-3.5 .6z" fill="#008080"/>
<path d="M409.3 39.4v16.3M451.3 39.4v11.3M409.3 41.1l3.5-.5v1.1zM118.5 270.2h39" fill="none" stroke="#008080" stroke-width=".42"/>
<path d="M409.3 41.1l3.5-.5v1.1z" fill="#008080"/>
<path d="M447.8 40.6l3.5 .5-3.5 .6z" fill="none" stroke="#008080" stroke-width=".42"/>
<path d="M447.8 40.6l3.5 .5-3.5 .6z" fill="#008080"/>
<path d="M409.3 41.1h69.4M254.8 112.7l-16.5 46.3M240.7 152.4l-.6 3.5-1.1-.4z" fill="none" stroke="#008080" stroke-width=".42"/>
<path d="M240.7 152.4l-.6 3.5-1.1-.4z" fill="#008080"/>
<path d="M244 141.4l1.1 .4-1.7 3.1z" fill="none" stroke="#008080" stroke-width=".42"/>
<path d="M244 141.4l1.1 .4-1.7 3.1z" fill="#008080"/>
<path d="M137.7 55.7h21.3M137.7 148.7h104.3M138.9 145.2h1.2l-.6 3.5z" fill="none" stroke="#008080" stroke-width=".42"/>
<path d="M138.9 145.2h1.2l-.6 3.5z" fill="#008080"/>
<path d="M139.5 55.7l.6 3.5h-1.2z" fill="none" stroke="#008080" stroke-width=".42"/>
<path d="M139.5 55.7l.6 3.5h-1.2z" fill="#008080"/>
<path d="M139.5 55.7v93M220 320.5h22M221.8 320.5l.5 3.5h-1.1z" fill="none" stroke="#008080" stroke-width=".42"/>
<path d="M221.8 320.5l.5 3.5h-1.1z" fill="#008080"/>
<path d="M221.2 336h1.1l-.5 3.5z" fill="none" stroke="#008080" stroke-width=".42"/>
<path d="M221.2 336h1.1l-.5 3.5z" fill="#008080"/>
<path d="M153 295.7v14.8M162.5 296.9l3.5 .5-3.5 .6zM166 295.7v24.8M221.8 320.5v19" fill="none" stroke="#008080" stroke-width=".42"/>
<path d="M162.5 296.9l3.5 .5-3.5 .6z" fill="#008080"/>
<path d="M153 297.4l3.5-.5v1.1z" fill="none" stroke="#008080" stroke-width=".42"/>
<path d="M153 297.4l3.5-.5v1.1z" fill="#008080"/>
<path d="M153 297.4h13M132 317h1.2l-.6 3.5zM130.8 320.5h35.2M130.8 330.5h28.2" fill="none" stroke="#008080" stroke-width=".42"/>
<path d="M132 317h1.2l-.6 3.5z" fill="#008080"/>
<path d="M132.6 330.5l.6 3.5h-1.2z" fill="none" stroke="#008080" stroke-width=".42"/>
<path d="M132.6 330.5l.6 3.5h-1.2z" fill="#008080"/>
<path d="M163 40.7v19M169 40.7v19M169 42.5l3.5-.6v1.2zM132.6 309.8v27.7" fill="none" stroke="#008080" stroke-width=".42"/>
<path d="M169 42.5l3.5-.6v1.2z" fill="#008080"/>
<path d="M159.5 41.9l3.5 .6-3.5 .6z" fill="none" stroke="#008080" stroke-width=".42"/>
<path d="M159.5 41.9l3.5 .6-3.5 .6z" fill="#008080"/>
<path d="M156 42.5h21.7M323 299v21.5M335 299v24.5M323 300.8l3.5-.6v1.2z" fill="none" stroke="#008080" stroke-width=".42"/>
<path d="M323 300.8l3.5-.6v1.2z" fill="#008080"/>
<path d="M331.5 300.2l3.5 .6-3.5 .6z" fill="none" stroke="#008080" stroke-width=".42"/>
<path d="M331.5 300.2l3.5 .6-3.5 .6z" fill="#008080"/>
<path d="M149 114.9l3.5-.6v1.2zM311.9 300.8h23.1" fill="none" stroke="#008080" stroke-width=".42"/>
<path d="M149 114.9l3.5-.6v1.2z" fill="#008080"/>
<path d="M159.5 114.3l3.5 .6-3.5 .6z" fill="none" stroke="#008080" stroke-width=".42"/>
<path d="M159.5 114.3l3.5 .6-3.5 .6z" fill="#008080"/>
<path d="M219.5 55.7l.6 3.5h-1.2zM149 114.9h14" fill="none" stroke="#008080" stroke-width=".42"/>
<path d="M219.5 55.7l.6 3.5h-1.2z" fill="#008080"/>
<path d="M218.9 66.2h1.2l-.6 3.5z" fill="none" stroke="#008080" stroke-width=".42"/>
<path d="M218.9 66.2h1.2l-.6 3.5z" fill="#008080"/>
<path d="M219.5 55.7v14M78.6 99.7l3.6 .6-3.6 .5z" fill="none" stroke="#008080" stroke-width=".42"/>
<path d="M78.6 99.7l3.6 .6-3.6 .5z" fill="#008080"/>
<path d="M86.2 100.3l3.5-.6v1.1z" fill="none" stroke="#008080" stroke-width=".42"/>
<path d="M86.2 100.3l3.5-.6v1.1z" fill="#008080"/>
<path d="M423.8 55.7h48.2M470.2 55.7l.6 3.5h-1.2zM430.8 97.7h41.2M75.2 100.3h27.7" fill="none" stroke="#008080" stroke-width=".42"/>
<path d="M470.2 55.7l.6 3.5h-1.2z" fill="#008080"/>
<path d="M469.6 94.2h1.2l-.6 3.5z" fill="none" stroke="#008080" stroke-width=".42"/>
<path d="M469.6 94.2h1.2l-.6 3.5z" fill="#008080"/>
<path d="M470.2 55.7v42M290.7 310.5h10.3M290.7 330.5h10.3M291.8 327h1.2l-.6 3.5z" fill="none" stroke="#008080" stroke-width=".42"/>
<path d="M291.8 327h1.2l-.6 3.5z" fill="#008080"/>
<path d="M292.4 310.5l.6 3.5h-1.2z" fill="none" stroke="#008080" stroke-width=".42"/>
<path d="M292.4 310.5l.6 3.5h-1.2z" fill="#008080"/>
<path d="M292.4 310.5v20M290.7 330.5h10.3M291.8 327h1.2l-.6 3.5z" fill="none" stroke="#008080" stroke-width=".42"/>
<path d="M291.8 327h1.2l-.6 3.5z" fill="#008080"/>
<path d="M292.4 339.5l.6 3.5h-1.2z" fill="none" stroke="#008080" stroke-width=".42"/>
<path d="M292.4 339.5l.6 3.5h-1.2z" fill="#008080"/>
<path d="M60.1 83.7v13.6M78.6 95l3.6 .6-3.6 .6zM292.4 323.5v23" fill="none" stroke="#008080" stroke-width=".42"/>
<path d="M78.6 95l3.6 .6-3.6 .6z" fill="#008080"/>
<path d="M60.1 95.6l3.6-.6v1.2z" fill="none" stroke="#008080" stroke-width=".42"/>
<path d="M60.1 95.6l3.6-.6v1.2z" fill="#008080"/>
<path d="M64.2 73.7v17M60.1 95.6h22.1M60.1 83.7v7M64.2 88.9l3.5-.6v1.2z" fill="none" stroke="#008080" stroke-width=".42"/>
<path d="M64.2 88.9l3.5-.6v1.2z" fill="#008080"/>
<path d="M56.7 88.3l3.4 .6-3.4 .6z" fill="none" stroke="#008080" stroke-width=".42"/>
<path d="M56.7 88.3l3.4 .6-3.4 .6z" fill="#008080"/>
<path d="M53.2 88.9h18M291.3 216.1l36.4 11.7M321 225.6l3.6 .5-.4 1.2z" fill="none" stroke="#008080" stroke-width=".42"/>
<path d="M321 225.6l3.6 .5-.4 1.2z" fill="#008080"/>
<path d="M311.8 222.1l3.2 1.6-3.6-.5z" fill="none" stroke="#008080" stroke-width=".42"/>
<path d="M311.8 222.1l3.2 1.6-3.6-.5z" fill="#008080"/>
<path d="M485.7 270.8l40.3 25.3M523.4 293.8l2.6 2.3-3.3-1.4z" fill="none" stroke="#008080" stroke-width=".42"/>
<path d="M523.4 293.8l2.6 2.3-3.3-1.4z" fill="#008080"/>
<path d="M515.1 289.3l3.3 1.4-.6 1z" fill="none" stroke="#008080" stroke-width=".42"/>
<path d="M515.1 289.3l3.3 1.4-.6 1z" fill="#008080"/>
<path d="M307 314.5h54.9M360.2 314.5l.6 3.5h-1.2zM321 328.5h40.9" fill="none" stroke="#008080" stroke-width=".42"/>
<path d="M360.2 314.5l.6 3.5h-1.2z" fill="#008080"/>
<path d="M359.6 325h1.2l-.6 3.5z" fill="none" stroke="#008080" stroke-width=".42"/>
<path d="M359.6 325h1.2l-.6 3.5z" fill="#008080"/>
<path d="M149 231.6v31M166 224.7v37.9M162.5 260.3l3.5 .6-3.5 .6zM360.2 314.5v14" fill="none" stroke="#008080" stroke-width=".42"/>
<path d="M162.5 260.3l3.5 .6-3.5 .6z" fill="#008080"/>
<path d="M149 260.9l3.5-.6v1.2z" fill="none" stroke="#008080" stroke-width=".42"/>
<path d="M149 260.9l3.5-.6v1.2z" fill="#008080"/>
<path d="M149 231.6v20.5M167 223.6v28.5M163.5 249.8l3.5 .6-3.5 .6zM149 260.9h35.4" fill="none" stroke="#008080" stroke-width=".42"/>
<path d="M163.5 249.8l3.5 .6-3.5 .6z" fill="#008080"/>
<path d="M149 250.4l3.5-.6v1.2z" fill="none" stroke="#008080" stroke-width=".42"/>
<path d="M149 250.4l3.5-.6v1.2z" fill="#008080"/>
<path d="M149 250.4h37" fill="none" stroke="#008080" stroke-width=".42"/>
<g fill="none" stroke="#e6e6e6" stroke-width=".42">
<path d="M29.6 381.8a6.5 6.5 0 0 1 8.5 .8l.6 2.2-2.8 .1a2.7 2.7 0 0 0-2.1-2 2.7 2.7 0 0 0-2.7 1.1 1.87 1.87 0 0 0 2.2 1.8l1.4 .4a4.4 4.4 0 0 1 4 6.2 6.4 6.4 0 0 1-9.1 1.3l-1.2-1.8-.5-1.7 2.7-.3a2.94 2.94 0 0 0 2.6 2.6 2.94 2.94 0 0 0 3.1-1.9 2.67 2.67 0 0 0-2.9-1.8 4.9 4.9 0 0 1-5-4.3l.4-1.6zM42.8 382.4a6.9 6.9 0 0 1 8.3-.8 6.9 6.9 0 0 1 3 7.7 6.7 6.7 0 0 1-8 5.5 6.7 6.7 0 0 1-5.1-8.3 6.1 6.1 0 0 1 1.8-4.1zM44.8 384.2a3.9 3.9 0 0 1 4.6-.8 3.9 3.9 0 0 1 2 4.3 3.8 3.8 0 0 1-1.9 4.3 3.8 3.8 0 0 1-4.6-.7 6.6 6.6 0 0 1-.1-7.1zM56.5 381h2.8v11.3h6.9v2.3h-9.7zM68.1 380.9h2.8v13.7h-2.8zM73.5 380.9h5a5.9 5.9 0 0 1 6.5 7 5.9 5.9 0 0 1-6.3 6.7h-5.2zM76.3 383.2h1.8a3.4 3.4 0 0 1 4 3.9v1.2a3.2 3.2 0 0 1-3.8 4h-2zM92.7 380.9h10.2v2.3h-7.4v3h6.9v2.4h-6.9v3.7h7.7v2.3h-10.5zM105.5 380.9h5.1a5.9 5.9 0 0 1 6.4 7 5.9 5.9 0 0 1-6.3 6.7h-5.2zM108.3 383.2h1.9a3.4 3.4 0 0 1 4 3.9v1.2a3.2 3.2 0 0 1-3.8 4h-2.1zM120.9 382.4a7.3 7.3 0 0 1 9.7 .1l1 2.2-2.7 .5a3.7 3.7 0 0 0-4.6-2 3.7 3.7 0 0 0-2.5 4.4 4.2 4.2 0 0 0 2.2 4.5 4.2 4.2 0 0 0 5-.8v-1.7h-3.2v-2.3h6v5.4a8.1 8.1 0 0 1-11.8-.8 8.3 8.3 0 0 1 .9-9.5zM134.4 380.9h10.2v2.3h-7.4v3h6.9v2.4h-6.9v3.7h7.6v2.3h-10.4z"/>
<path d="M156.4 380.9h3l5.5 13.7h-3l-1.2-3.1h-5.5l-1.1 3.1h-3zM157.9 384.1l1.9 5.1h-3.7zM167.7 382.5a6 6 0 0 1 10.2 2.1l-2.8 .7a3.2 3.2 0 0 0-3.9-2.2 3.2 3.2 0 0 0-2.4 3.8 4.6 4.6 0 0 0 2.5 5.5 3.2 3.2 0 0 0 4-2.8l2.6 .8a6.1 6.1 0 0 1-7.2 4.3 6.1 6.1 0 0 1-4.8-6.8 7.7 7.7 0 0 1 1.8-5.4zM184.1 380.9h3.1l5.5 13.7h-3l-1.2-3.1h-5.5l-1.1 3.1h-3zM185.7 384.1l1.9 5.1h-3.8zM194.2 380.9h5a5.9 5.9 0 0 1 6.5 7 5.9 5.9 0 0 1-6.3 6.7h-5.2zM197 383.2h1.8a3.4 3.4 0 0 1 4 3.9v1.2a3.2 3.2 0 0 1-3.8 4h-2zM208.1 380.9h10.2v2.3h-7.4v3h6.9v2.4h-6.9v3.7h7.6v2.3h-10.4zM220.8 380.9h4.2l2.5 9.3 2.4-9.3h4.2v13.7h-2.5l-.1-10.8-2.7 10.8h-2.7l-2.7-10.8v10.8h-2.6zM236.8 380.9h2.8v13.7h-2.8zM243.5 382.5a6 6 0 0 1 10.2 2.1l-2.8 .7a3.2 3.2 0 0 0-3.8-2.2 3.2 3.2 0 0 0-2.4 3.8 4.6 4.6 0 0 0 2.4 5.5 3.2 3.2 0 0 0 4-2.8l2.6 .8a6.1 6.1 0 0 1-7.2 4.3 6.1 6.1 0 0 1-4.7-6.8 7.7 7.7 0 0 1 1.7-5.4zM262.7 382.5a6 6 0 0 1 10.2 2.1l-2.7 .7a3.2 3.2 0 0 0-3.9-2.2 3.2 3.2 0 0 0-2.4 3.8 4.6 4.6 0 0 0 2.4 5.5 3.2 3.2 0 0 0 4-2.8l2.7 .8a6.1 6.1 0 0 1-7.2 4.3 6.1 6.1 0 0 1-4.8-6.8 7.7 7.7 0 0 1 1.7-5.4z"/>
<path d="M276.7 382.4a6.9 6.9 0 0 1 8.3-.8 6.9 6.9 0 0 1 3 7.7 6.7 6.7 0 0 1-8.1 5.5 6.7 6.7 0 0 1-5.1-8.3 6.1 6.1 0 0 1 1.9-4.1zM278.7 384.2a3.9 3.9 0 0 1 4.6-.8 3.9 3.9 0 0 1 1.9 4.3 3.8 3.8 0 0 1-1.8 4.3 3.8 3.8 0 0 1-4.7-.7 6.6 6.6 0 0 1 0-7.1zM290.3 380.9h5.2a4.4 4.4 0 0 1 5.4 4.3 4.4 4.4 0 0 1-5.4 4.2h-2.4v5.2h-2.8zM293.1 383.2h1.8a2.1 2.1 0 0 1 2.6 .6 2.1 2.1 0 0 1 0 2.6 3.4 3.4 0 0 1-2.9 .7h-1.5zM301.6 380.9h3.3l3.2 5.4 3.2-5.4h3.2l-5 7.9v5.8h-2.8v-5.8z"/>
</g>
<g font-size="11.3" fill="#008080">
<text x="228.6" y="35.2">B</text>
<text x="246.2" y="35.6">C</text>
<text x="319.1" y="117.5">A</text>
<text x="44.8" y="262.7">SECTION B-B</text>
<text x="410.1" y="262.7">SECTION C-C</text>
<text x="228.6" y="266.7">B</text>
<text x="246.2" y="270">C</text>
<text x="512.7" y="368.4">DETAIL A</text>
</g>
<text font-size="10.1" x="529" y="370.2">Solid Edge</text>
<g font-size="5.6" fill="#008080">
<text x="174.6" y="41.6">3</text>
<text x="473.9" y="40.3">21</text>
<text x="218.6" y="63.8" transform="rotate(-90 218.6 63.8)">7</text>
<text x="469.3" y="78.4" transform="rotate(-90 469.3 78.4)">21</text>
<text x="61.1" y="88.1">2</text>
<text x="69.7" y="94.7">11</text>
<text x="99.6" y="99.4">2</text>
<text x="138.6" y="105.6" transform="rotate(-90 138.6 105.6)">46,5</text>
<text x="154.9" y="114">7</text>
<text x="252.8" y="115.5" transform="rotate(-71 252.8 115.5)">4</text>
<text x="449.9" y="117.3">7,5</text>
<text x="469.3" y="119.8" transform="rotate(-90 469.3 119.8)">20</text>
<text x="29" y="140.3" transform="rotate(-90 29 140.3)">5,5</text>
<text x="469.3" y="145.5" transform="rotate(-90 469.3 145.5)">5,5</text>
<text x="124.9" y="151.5" transform="rotate(-90 124.9 151.5)">100</text>
<text x="382.2" y="150.7" transform="rotate(-90 382.2 150.7)">93</text>
<text x="29.5" y="174">7,5</text>
<text x="468.8" y="173.2" transform="rotate(27 468.8 173.2)">R 1,</text>
<text x="474.4" y="176.1" transform="rotate(27 474.4 176.1)">5</text>
<text x="343.2" y="202.2" transform="rotate(-90 343.2 202.2)">7</text>
<text x="549.2" y="209.4">6,5</text>
<text x="364.2" y="214.2" transform="rotate(-39 364.2 214.2)">5</text>
<text x="300.8" y="218.2" transform="rotate(18 300.8 218.2)">2</text>
<text x="359.4" y="218.1" transform="rotate(-39 359.4 218.1)">R 1,</text>
<text x="491.9" y="223.9" transform="rotate(69 491.9 223.9)">R 1,</text>
<text x="494.2" y="229.7" transform="rotate(69 494.2 229.7)">5</text>
<text x="575.2" y="230.2" transform="rotate(-58 575.2 230.2)">R 1</text>
<text x="182.7" y="249.5">9</text>
<text x="312.9" y="252.2">7</text>
<text x="178.3" y="260">8,5</text>
<text x="119.7" y="269.3">4,25</text>
<text x="494.4" y="275.3" transform="rotate(32 494.4 275.3)">2</text>
<text x="192.1" y="278.9">46,5</text>
<text x="283.1" y="278.9">44,5</text>
<text x="264.2" y="287.2" transform="rotate(-55 264.2 287.2)">5</text>
<text x="389.2" y="284">2</text>
<text x="188.4" y="289.4" transform="rotate(-53 188.4 289.4)">5</text>
<text x="260.7" y="292.3" transform="rotate(-55 260.7 292.3)">R 1,</text>
<text x="157.1" y="296.6">6,5</text>
<text x="184.7" y="294.4" transform="rotate(-53 184.7 294.4)">R 1,</text>
<text x="313.1" y="299.9">6</text>
<text x="359.3" y="295.5" transform="rotate(-90 359.3 295.5)">2</text>
<text x="438.9" y="298" transform="rotate(-90 438.9 298)">4</text>
<text x="573.2" y="298.4" transform="rotate(-90 573.2 298.4)">15</text>
<text x="131.7" y="313" transform="rotate(-90 131.7 313)">5</text>
<text x="449.1" y="312.6" transform="rotate(45 449.1 312.6)">9,</text>
<text x="451" y="314.5" transform="rotate(45 451 314.5)">9</text>
<text x="291.5" y="322.2" transform="rotate(-90 291.5 322.2)">10</text>
<text x="359.3" y="322.6" transform="rotate(-90 359.3 322.6)">7</text>
<text x="563" y="319.5" transform="rotate(-90 563 319.5)">2,46</text>
<text x="220.9" y="332.4" transform="rotate(-90 220.9 332.4)">9,5</text>
<text x="291.5" y="337.4" transform="rotate(-90 291.5 337.4)">4,5</text>
<text x="111.1" y="342.9" transform="rotate(-90 111.1 342.9)">11</text>
<text x="181.2" y="367.8" transform="rotate(-90 181.2 367.8)">6,5</text>
<text x="239.2" y="373.8">100</text>
</g>
<g font-size="5.4" fill="#008080">
<text x="250.8" y="121.2" transform="rotate(-70 250.8 121.2)">O</text>
<text x="292.7" y="215.6" transform="rotate(18 292.7 215.6)">O 3,</text>
<text x="487.2" y="270.8" transform="rotate(32 487.2 270.8)">O 3,</text>
</g>
<g font-size="4.9">
<text x="507.9" y="14.7">REVISION HISTORY</text>
<text x="459.3" y="21">REV</text>
<text x="492.7" y="21">DESCRIPTION</text>
<text x="544" y="21">DATE</text>
<text x="564.3" y="21">APPROVED</text>
<text x="469.1" y="363.6">NAME</text>
<text x="490.1" y="363.6">DATE</text>
<text x="442.7" y="369.3">DRAWN</text>
<text x="442.7" y="375">CHECKED</text>
<text x="442.7" y="380.7">ENG APPR</text>
<text x="442.7" y="386.4">MGR APPR</text>
<text x="451.9" y="392.9">UNLESS OTHERWISE SPECIFIED</text>
<text x="449.9" y="397.9">DIMENSIONS ARE IN MILLIMETERS</text>
<text x="455.7" y="407.8">2 PL ±X.XX 3 PL ±X.XXX</text>
<text x="463.5" y="402.9">ANGLES ±X.X°</text>
<text x="506.2" y="408.3">SCALE:</text>
<text x="528.4" y="408.3">WEIGHT:</text>
</g>
<g font-size="4.9" fill="#008080">
<text x="464.9" y="369.3">João Pedro Barra</text>
<text x="483.9" y="369.3">06/17/19</text>
<text x="506.2" y="402">FILE NAME: 2D Base Nova.dft</text>
<text x="553.8" y="408.4">SHEET 1 OF 1</text>
</g>
<text font-size="4.8" x="507.7" y="395.3">A2</text>
<g font-size="4.1">
<text x="505.9" y="378.3">TITLE</text>
<text x="506.9" y="391.1">SIZE</text>
<text x="515.4" y="391.1">DWG NO</text>
<text x="577" y="391.1">REV</text>
</g>
</svg>
